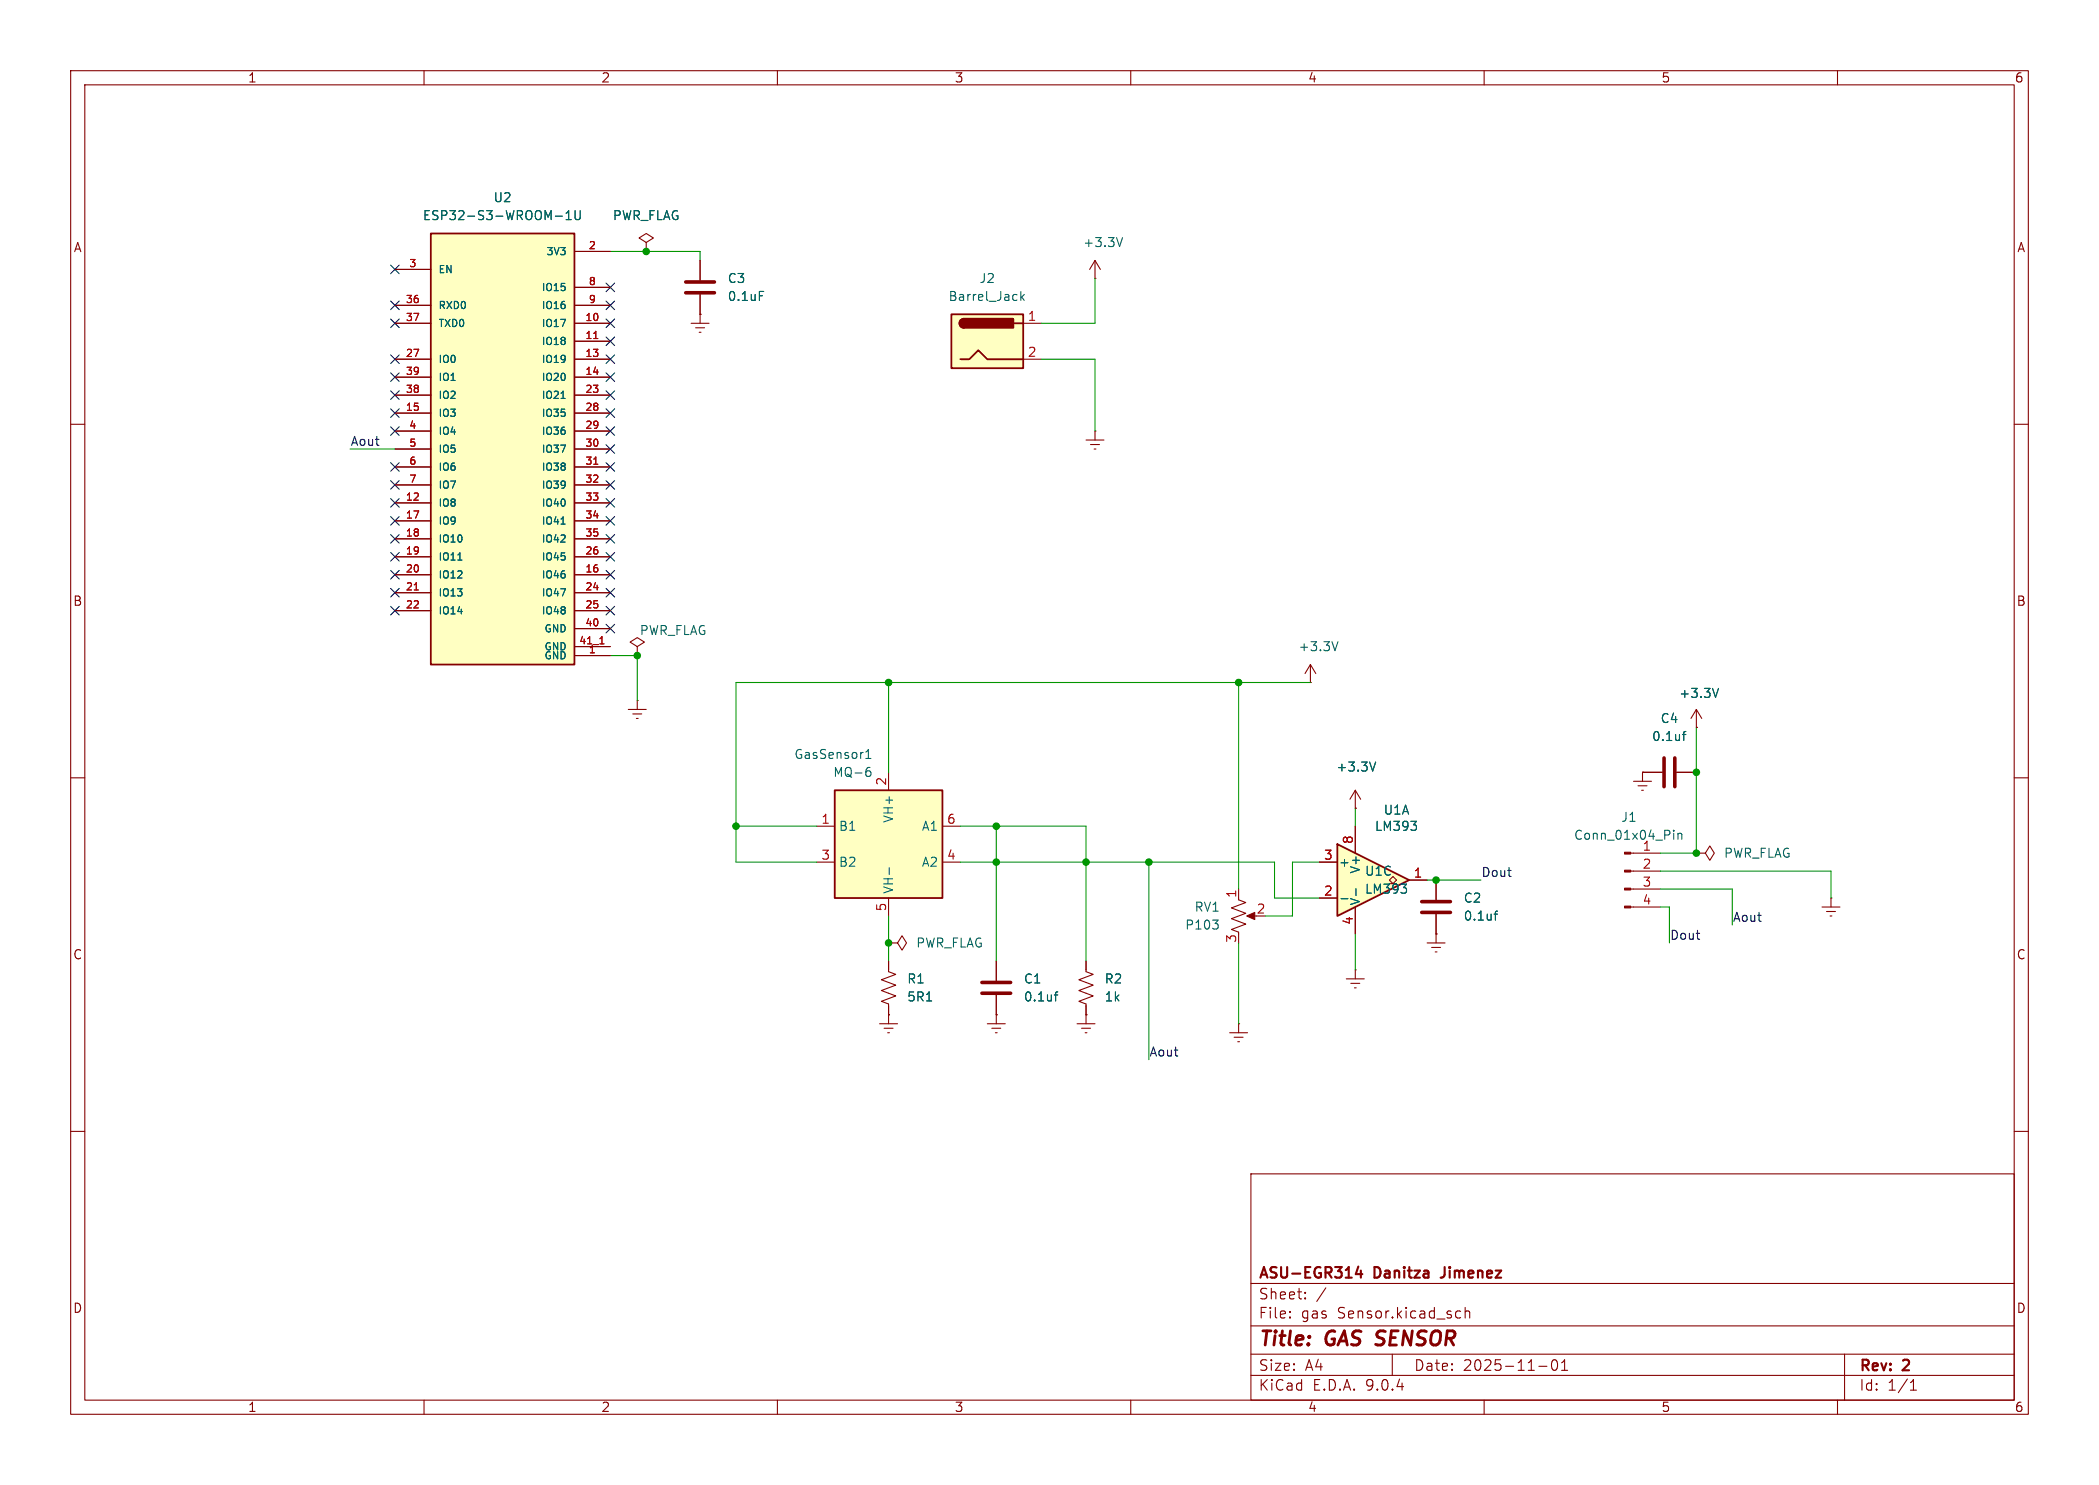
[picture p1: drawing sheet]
<svg xmlns="http://www.w3.org/2000/svg" width="297mm" height="210mm" viewBox="0 0 297 210" stroke-linecap="round" stroke-linejoin="round" font-family="sans-serif">
<g fill="none" stroke="#840000" stroke-width=".15">
<path d="M10 10h277v190h-277zM12 12h273v186h-273zM60 10v2M110 10v2M160 10v2M210 10v2M260 10v2M10 60h2M285 60h2M10 110h2M231.1 110.5h2.6M231.8 111.1h1.2"/>
<path d="M232.3 111.8h.2M232.4 109.2h.1M232.4 109.2h2.8M232.4 109.2v1.3M237.2 109.2h2.8M240 102.9h.1M240 100.3l-.7 1.3M240 100.3l.8 1.3M240 100.3v2.6M285 110h2M190.5 138.4h2.5M191.1 139.1h1.3"/>
<path d="M191.6 139.7h.3M191.8 137.2h.1M191.8 137.2v1.2M240 120.7h1.3l.6-1.1 .7 1.1-.7 1-.6-1M240 120.7h.1M10 160h2M177 166h108v32h-108zM285 160h2M60 198v2M110 198v2M160 198v2M177 194.5h108"/>
<path d="M177 191.5h108M177 187.5h108M177 181.5h108M182.5 186.3h.1l-.1 .1M182.5 186.3v.1M182.5 185.5v.1M182.5 185.5h.1l-.1 .1M184.7 183.6v.1M184.7 183.6h-.1l.1 .1M184.7 182.8v.1M184.7 182.8h-.1l.1 .1M187.6 182.1l-1.3 2"/>
<path d="M197 191.5v3M206.2 185.4l.5 .1M206.7 186.3l-.5 .1M207.3 185.5a.37 .37 0 0 1 .7 .1v.8M207.3 184.9v1.5M210 198v2M217.7 193.2h1.2M219.7 192.4a.36 .36 0 0 1 .3-.1 .36 .36 0 0 1 .3 .3 .77 .77 0 0 1-.4 1.2 .91 .91 0 0 1-.2-1.4zM221 193.8h.8M221 192.7l.4-.4v1.5M260 198v2M261 191.5v6.5"/>
<path d="M270.3 196.6h.9M270.3 195.5l.4-.4v1.5"/>
</g>
<path d="M192.2 179.1l-.4 1.1h1M192.6 179.7v1M203.8 180.7h.2" fill="none" stroke="#840000" stroke-width=".3"/>
<path d="M243.2 97.4l-.5 1.2M238.1 103.9h.4M238.5 103.4l-.2 .1-.1 .1v1.1" fill="none" stroke="#006464" stroke-width=".15"/>
<path d="M235.5 107.2v4.1M237 107.2v4.1" fill="none" stroke="#840000" stroke-width=".51"/>
<path d="M118.1 111.8h15.2v15.2h-15.2z" fill="#ffffc2"/>
<path d="M118.1 111.8h15.2v15.2h-15.2z" fill="none" stroke="#840000" stroke-width=".25"/>
<g fill="none" stroke="#840000" stroke-width=".15">
<path d="M153.7 62.2h2.5M154.3 62.9h1.3M154.8 63.5h.3M154.9 61h.1M154.9 61v1.2M90.2 91.4l1-.6-1-.6-1 .6 1 .6v1.3M90.2 92.7h.1M90.2 99.1h.1M90.2 99.1v1.2M185.4 96.5h.1M185.4 94l-.7 1.3M185.4 94l.8 1.3"/>
<path d="M185.4 94v2.5M88.9 100.3h2.5M89.5 101h1.3M90 101.6h.3M115.6 116.8h2.5M125.7 109.2v2.6M133.3 116.8h2.6M115.6 121.9h2.5M125.7 127v2.5M133.3 121.9h2.6M153.7 135.9v1.5l1 .4-2 .8 2 .7-2 .8 2 .7-2 .8 1 .4v2.8M201.9 133.4h2.6"/>
<path d="M202.6 134h1.2M203.1 134.6h.2M203.2 132.1h.1M203.2 124.5v2.8M203.2 129.3v4.1M230.7 128.3h4.2M230.7 120.7h4.2M230.7 123.2h4.2M230.7 125.7h4.2M257.8 128.3h2.5M258.4 128.9h1.3M259 129.5h.2"/>
<path d="M259.1 127h.1M259.1 127v1.3M152.4 144.8h2.5M153 145.4h1.3M153.5 146.1h.3M153.7 143.5h.1"/>
</g>
<path d="M189.3 90.7l-.4 1.3M122.5 107.3h.7M122.5 106.4l.4-.4v1.3M122.7 109h.3l.2 .3v.4l-.5 .1M123.1 108.5l-.4 .1M236.8 117.4v.1M236.8 117.8v.9M237.4 117.8v.9M237.4 118l.2-.2 .3 .1 .1 .8M125.8 122.7v1M211.4 129.3h.5M211.9 128.8l-.2 .1-.1 .1v1.1" fill="none" stroke="#006464" stroke-width=".15"/>
<g fill="#840000" stroke="#840000" stroke-width=".15">
<path d="M229.9 120.5h.8v.3h-.8z"/>
<path d="M229.9 123.1h.8v.2h-.8z"/>
<path d="M229.9 125.6h.8v.3h-.8z"/>
<path d="M229.9 128.1h.8v.3h-.8z"/>
</g>
<path d="M201.2 127.5h4M201.2 129h4" fill="none" stroke="#840000" stroke-width=".51"/>
<path d="M189.2 119.4l10.2 5.1-10.2 5z" fill="#ffffc2"/>
<path d="M189.2 119.4l10.2 5.1-10.2 5z" fill="none" stroke="#840000" stroke-width=".25"/>
<g fill="none" stroke="#840000" stroke-width=".15">
<path d="M91.4 34.3l1.1-.6-1.1-.7-1 .7 1 .6v1.3M91.4 35.6h.1M99.1 36.8v2.8M97.8 45.7h2.5M98.4 46.4h1.3M98.9 47h.3M99.1 44.5h.1M99.1 41.7v4M191.8 116.8v3.9M125.7 135.9v1.5l1 .4-2 .8 2 .7-2 .8 2 .7-2 .8 1 .4v2.8M125.7 133.4h1.3l.6-1.1 .7 1.1-.7 1-.6-1M125.7 133.4h.1"/>
<path d="M175.3 127.3l1 .3-2.1 .8 2.1 .8-2.1 .7 2.1 .8-2.1 .7 1.1 .4v.3M175.3 125.7v1.3M176.8 129.5h1M186.7 121.9h2.5M186.7 127h2.5M191.8 128.3v3.8M196.6 125h.5l-.5-.5 .5-.5 .5 .5-.5 .5h.5M199.4 124.5h2.5M124.5 144.8h2.5M125.1 145.4h1.3M125.6 146.1h.3M125.7 143.5h.1"/>
<path d="M174 146.1h2.5M174.6 146.7h1.3M175.1 147.3h.3M175.3 144.8h.1M175.3 144.8v1.3"/>
</g>
<path d="M107.5 41.2h.6M199.6 116.1h.8l-.4 .5M200.4 116.8v.5M171.6 130.1h.8l-.5 .5M172.2 130.7l.2 .1v.3l-.2 .2M189.8 127.1h.9M191.9 125.7v1M198.2 125h.8l-.4 .5M199 125.6v.6M131.1 141.5h.7" fill="none" stroke="#006464" stroke-width=".15"/>
<path d="M176.4 129.5l1.1-.5v1z" fill="#840000" stroke="#840000" stroke-width=".15"/>
<path d="M97 39.9h4.1M97 41.4h4.1" fill="none" stroke="#840000" stroke-width=".51"/>
<path d="M61 33h20.3v61h-20.3z" fill="#ffffc2"/>
<path d="M61 33h20.3v61h-20.3z" fill="none" stroke="#840000" stroke-width=".25"/>
<g fill="none" stroke="#840000" stroke-width=".15">
<path d="M55.9 38.1h5.1M81.3 35.6h5.1M55.9 43.2h5.1M55.9 45.7h5.1M55.9 50.8h5.1M55.9 53.3h5.1M55.9 55.9h5.1M55.9 58.4h5.1M81.3 43.2h5.1M81.3 45.7h5.1M81.3 50.8h5.1M81.3 53.3h5.1"/>
<path d="M81.3 55.9h5.1M81.3 58.4h5.1M81.3 40.6h5.1M81.3 48.3h5.1M55.9 61h5.1M55.9 63.5h5.1M55.9 66h5.1M55.9 68.6h5.1M55.9 71.1h5.1M55.9 73.7h5.1M55.9 76.2h5.1M55.9 78.7h5.1"/>
<path d="M81.3 61h5.1M81.3 63.5h5.1M81.3 66h5.1M81.3 68.6h5.1M81.3 71.1h5.1M81.3 73.7h5.1M81.3 76.2h5.1M81.3 78.7h5.1M55.9 81.3h5.1M55.9 83.8h5.1M55.9 86.4h5.1M81.3 81.3h5.1"/>
<path d="M81.3 83.8h5.1M81.3 86.4h5.1M81.3 92.7h5.1M81.3 88.9h5.1M81.3 91.4h5.1"/>
</g>
<path d="M78.6 30.6h1M80.1 31.1h.7M80.1 30.2l.4-.4v1.3M81.4 29.8v1l.2 .3 .4-.1 .1-.2v-1M79.4 56.3h.6M64.8 79.2h.6M79.4 74.1h.6" fill="none" stroke="#006464" stroke-width=".15"/>
<path d="M84 47.9h.6M84 65.7h.6M58.6 83.4h.6M84.9 91.1h.6" fill="none" stroke="#a90000" stroke-width=".15"/>
<path d="M134.6 44.5h10.2v7.6h-10.2z" fill="#ffffc2"/>
<path d="M134.6 44.5h10.2v7.6h-10.2zM135.9 50.8h1.3l1.2-1.3 1.3 1.3h5.1M136.4 45.1a.64 .64 0 0 0-.6 .6 .64 .64 0 0 0 .6 .7M143.5 45.7h1.3" fill="none" stroke="#840000" stroke-width=".25"/>
<g fill="#840000" stroke="#840000" stroke-width=".25">
<path d="M135.9 45.3l.5-.2v1.3a.63 .63 0 0 1-.6-.4 .63 .63 0 0 1 .1-.7z"/>
<path d="M136.4 45.1h7v1.3h-7z"/>
</g>
<g fill="none" stroke="#840000" stroke-width=".15">
<path d="M55.9 38.1h5.1M81.3 35.6h5.1M91.4 35.6h.1M99.1 36.8v2.8M154.9 39.4h.1M154.9 36.8l-.7 1.3M154.9 36.8l.8 1.3M154.9 36.8v2.6M55.9 45.7h5.1M55.9 50.8h5.1M55.9 43.2h5.1M55.9 53.3h5.1"/>
<path d="M55.9 55.9h5.1M55.9 58.4h5.1M81.3 45.7h5.1M81.3 50.8h5.1M81.3 43.2h5.1M81.3 53.3h5.1M81.3 55.9h5.1M81.3 58.4h5.1M81.3 40.6h5.1M81.3 48.3h5.1M99.1 44.5h.1M99.1 41.7v2.8"/>
<path d="M144.8 45.7h2.5M144.8 50.8h2.5M55.9 61h5.1M55.9 63.5h5.1M55.9 66h5.1M55.9 68.6h5.1M55.9 71.1h5.1M55.9 73.7h5.1M55.9 76.2h5.1M55.9 78.7h5.1M81.3 61h5.1M81.3 63.5h5.1"/>
<path d="M81.3 66h5.1M81.3 68.6h5.1M81.3 71.1h5.1M81.3 73.7h5.1M81.3 76.2h5.1M81.3 78.7h5.1M55.9 81.3h5.1M55.9 83.8h5.1M55.9 86.4h5.1M81.3 81.3h5.1M81.3 83.8h5.1M81.3 86.4h5.1"/>
<path d="M81.3 92.7h5.1M81.3 88.9h5.1M81.3 91.4h5.1M191.8 114.3h.1M191.8 111.8l-.8 1.2M191.8 111.8l.7 1.2M191.8 111.8v2.5M191.8 116.8v3.9M232.4 109.2h.1M232.4 109.2h2.8M237.2 109.2h2.8M240 102.9h.1"/>
<path d="M125.7 135.9v1.3M141 135.9v2.8M153.7 135.9v1.3M186.7 121.9h2.5M186.7 127h2.5M191.8 128.3v3.8M199.4 124.5h2.5M203.2 132.1h.1M203.2 124.5v2.8M203.2 129.3v2.8M125.7 143.5h.1M125.7 142.2v1.3"/>
<path d="M139.7 144.8h2.5M140.3 145.4h1.3M140.8 146.1h.3M141 143.5h.1M141 140.7v4.1M153.7 143.5h.1M153.7 142.2v1.3"/>
</g>
<g fill="none" stroke="#006464" stroke-width=".15">
<path d="M78.6 30.6h1M80.1 31.1h.7M80.1 30.2l.4-.4v1.3M81.4 29.8v1l.2 .3 .4-.1 .1-.2v-1M158.8 33.6l-.4 1.3M79.4 56.3h.6M107.5 41.2h.6M144.4 41.2v1.3M144.6 42l.3 .5M144.9 41.6l-.5 .5M64.8 79.2h.6M79.4 74.1h.6"/>
<path d="M243.2 97.4l-.5 1.2M194.7 107.8l-.5 1.2M199.6 116.1h.8l-.4 .5M200.4 116.8v.5M238.1 103.9h.4M238.5 103.4l-.2 .1-.1 .1v1.1M189.8 127.1h.9M191.9 125.7v1M198.2 125h.8l-.4 .5M199 125.6v.6M211.4 129.3h.5M211.9 128.8l-.2 .1-.1 .1v1.1"/>
<path d="M131.1 141.5h.7M149.2 140.7h.5M149.7 140.3h-.3v.2v1"/>
</g>
<path d="M138.9 138.9h4.1M138.9 140.5h4.1" fill="none" stroke="#840000" stroke-width=".51"/>
<g fill="none" stroke="#009600" stroke-width=".15">
<path d="M86.4 35.6h12.7v1.2M154.9 39.4v6.3h-7.6M147.3 50.8h7.6v10.2M49.5 63.5h6.4M86.4 92.7h3.8v6.4M125.7 96.5v12.7M175.3 96.5v29.2M185.4 96.5h-81.3v25.4h11.5M104.1 116.8h11.5M135.9 116.8h17.8v19.1M141 116.8v19.1M191.8 114.3v2.5"/>
<path d="M240 102.9v17.8h-5.1M125.7 129.5v6.4M135.9 121.9h44.4v5.1h6.4M162.6 121.9v28M175.3 133.4v11.4M186.7 121.9h-3.8v7.6h-3.8M191.8 132.1v5.1M201.9 124.5h7.6M234.9 125.7h10.2v5.1M234.9 128.3h1.3v5.1M234.9 123.2h24.2v3.8"/>
</g>
<g fill="none" stroke="#000084" stroke-width=".15">
<path d="M55.3 37.5l1.2 1.2M56.5 37.5l-1.2 1.2M55.3 45.1l1.2 1.2M55.3 42.6l1.2 1.2M55.3 57.8l1.2 1.2M55.3 55.3l1.2 1.2M55.3 52.7l1.2 1.2M55.3 50.2l1.2 1.2M56.5 45.1l-1.2 1.2M56.5 42.6l-1.2 1.2M56.5 57.8l-1.2 1.2M56.5 55.3l-1.2 1.2"/>
<path d="M56.5 52.7l-1.2 1.2M56.5 50.2l-1.2 1.2M85.8 42.6l1.2 1.2M85.8 40l1.2 1.2M85.8 57.8l1.2 1.2M85.8 47.7l1.2 1.2M85.8 55.3l1.2 1.2M85.8 52.7l1.2 1.2M85.8 50.2l1.2 1.2M85.8 45.1l1.2 1.2M87 42.6l-1.2 1.2M87 55.3l-1.2 1.2"/>
<path d="M87 40l-1.2 1.2M87 57.8l-1.2 1.2M87 45.1l-1.2 1.2M87 47.7l-1.2 1.2M87 52.7l-1.2 1.2M87 50.2l-1.2 1.2M55.3 68l1.2 1.2M55.3 73.1l1.2 1.2M55.3 75.6l1.2 1.2M55.3 60.4l1.2 1.2M55.3 65.4l1.2 1.2M55.3 70.5l1.2 1.2"/>
<path d="M55.3 78.1l1.2 1.2M56.5 70.5l-1.2 1.2M56.5 68l-1.2 1.2M56.5 73.1l-1.2 1.2M56.5 75.6l-1.2 1.2M56.5 78.1l-1.2 1.2M56.5 60.4l-1.2 1.2M56.5 65.4l-1.2 1.2M85.8 70.5l1.2 1.2M85.8 68l1.2 1.2M85.8 60.4l1.2 1.2M85.8 65.4l1.2 1.2"/>
<path d="M85.8 62.9l1.2 1.2M85.8 78.1l1.2 1.2M85.8 73.1l1.2 1.2M85.8 75.6l1.2 1.2M87 70.5l-1.2 1.2M87 68l-1.2 1.2M87 60.4l-1.2 1.2M87 65.4l-1.2 1.2M87 62.9l-1.2 1.2M87 78.1l-1.2 1.2M87 73.1l-1.2 1.2M87 75.6l-1.2 1.2"/>
<path d="M55.3 85.8l1.2 1.2M55.3 83.2l1.2 1.2M55.3 80.7l1.2 1.2M56.5 85.8l-1.2 1.2M56.5 83.2l-1.2 1.2M56.5 80.7l-1.2 1.2M85.8 85.8l1.2 1.2M85.8 83.2l1.2 1.2M85.8 88.3l1.2 1.2M85.8 80.7l1.2 1.2M87 85.8l-1.2 1.2M87 83.2l-1.2 1.2"/>
<path d="M87 88.3l-1.2 1.2M87 80.7l-1.2 1.2"/>
</g>
<path d="M84 47.9h.6M84 65.7h.6M58.6 83.4h.6M84.9 91.1h.6" fill="none" stroke="#a90000" stroke-width=".15"/>
<g fill="#009600" stroke="#009600" stroke-width=".15">
<circle cx="104.1" cy="116.8" r=".46"/>
<circle cx="90.2" cy="92.7" r=".46"/>
<circle cx="125.7" cy="96.5" r=".46"/>
<circle cx="141" cy="116.8" r=".46"/>
<circle cx="125.7" cy="133.4" r=".46"/>
<circle cx="141" cy="121.9" r=".46"/>
<circle cx="91.4" cy="35.6" r=".46"/>
<circle cx="162.6" cy="121.9" r=".46"/>
<circle cx="203.2" cy="124.5" r=".46"/>
<circle cx="175.3" cy="96.5" r=".46"/>
<circle cx="153.7" cy="121.9" r=".46"/>
<circle cx="240" cy="109.2" r=".46"/>
<circle cx="240" cy="120.7" r=".46"/>
</g>
<g font-size="2.8" fill="#840000">
<text x="178" y="190.9">Title:</text>
<text x="187.7" y="190.9">GAS SENSOR</text>
</g>
<g font-size="2.1" fill="#840000">
<text x="178" y="184">Sheet:</text>
<text x="178" y="181.2">ASU-EGR314</text>
<text x="194.5" y="181.2">Danitza</text>
<text x="204.6" y="181.2">Jimenez</text>
<text x="178" y="186.7">File:</text>
<text x="184.1" y="186.7">gas</text>
<text x="189.3" y="186.7">Sensor.kicad_sch</text>
<text x="178" y="196.9">KiCad</text>
<text x="178" y="194.1">Size:</text>
<text x="184.7" y="194.1">A4</text>
<text x="185.7" y="196.9">E.D.A.</text>
<text x="193.3" y="196.9">9.0.4</text>
<text x="200" y="194.1">Date:</text>
<text x="207" y="194.1">2025-11-01</text>
<text x="263" y="194.3">Rev:</text>
<text x="263" y="196.9">Id:</text>
<text x="267.1" y="196.9">1/1</text>
<text x="269.4" y="194.3">2</text>
</g>
<g font-size="1.8" fill="#840000">
<text x="35" y="11.9">1</text>
<text x="85" y="11.9">2</text>
<text x="135" y="11.9">3</text>
<text x="185" y="11.9">4</text>
<text x="235" y="11.9">5</text>
<text x="285" y="11.9">6</text>
<text x="10.3" y="35.9">A</text>
<text x="285.3" y="35.9">A</text>
<text x="10.3" y="85.9">B</text>
<text x="285.3" y="85.9">B</text>
<text x="10.3" y="135.9">C</text>
<text x="285.3" y="135.9">C</text>
<text x="10.3" y="185.9">D</text>
<text x="285.3" y="185.9">D</text>
<text x="35" y="199.9">1</text>
<text x="85" y="199.9">2</text>
<text x="135" y="199.9">3</text>
<text x="185" y="199.9">4</text>
<text x="235" y="199.9">5</text>
<text x="285" y="199.9">6</text>
</g>
<g font-size="1.8" fill="#006464">
<text x="69.7" y="28.8">U2</text>
<text x="59.7" y="31.3">ESP32-S3-WROOM-1U</text>
<text x="86.6" y="31.3">PWR_FLAG</text>
<text x="153.2" y="35.2">+3.3V</text>
<text x="102.9" y="40.2">C3</text>
<text x="138.5" y="40.2">J2</text>
<text x="102.9" y="42.8">0.1uF</text>
<text x="134.1" y="42.8">Barrel_Jack</text>
<text x="90.4" y="90">PWR_FLAG</text>
<text x="183.7" y="92.3">+3.3V</text>
<text x="237.5" y="98.9">+3.3V</text>
<text x="112.3" y="107.5">GasSensor1</text>
<text x="233.7" y="105">0.1uf</text>
<text x="234.9" y="102.5">C4</text>
<text x="117.8" y="110.1">MQ-6</text>
<text x="189" y="109.3">+3.3V</text>
<text x="118.6" y="117.7">B1</text>
<text x="126.6" y="116.5" transform="rotate(-90 126.6 116.5)">VH+</text>
<text x="130.3" y="117.7">A1</text>
<text x="194.5" y="117.7">LM393</text>
<text x="195.7" y="115.4">U1A</text>
<text x="222.6" y="119">Conn_01x04_Pin</text>
<text x="229.3" y="116.4">J1</text>
<text x="118.6" y="122.8">B2</text>
<text x="130.3" y="122.8">A2</text>
<text x="189.4" y="122.8">+</text>
<text x="192.6" y="123.6" transform="rotate(-90 192.6 123.6)">V+</text>
<text x="193" y="124.1">U1C</text>
<text x="232.3" y="120.4">1</text>
<text x="243.8" y="121.5">PWR_FLAG</text>
<text x="126.6" y="126.5" transform="rotate(-90 126.6 126.5)">VH-</text>
<text x="167.6" y="131.7">P103</text>
<text x="168.9" y="129.1">RV1</text>
<text x="192.6" y="128.1" transform="rotate(-90 192.6 128.1)">V-</text>
<text x="193" y="126.6">LM393</text>
<text x="207" y="127.9">C2</text>
<text x="207" y="130.4">0.1uf</text>
<text x="129.5" y="134.2">PWR_FLAG</text>
<text x="128.3" y="139.3">R1</text>
<text x="128.3" y="141.8">5R1</text>
<text x="144.8" y="139.3">C1</text>
<text x="144.8" y="141.8">0.1uf</text>
<text x="156.2" y="139.3">R2</text>
<text x="156.2" y="141.8">1k</text>
</g>
<g font-size="1.8" fill="#a90000">
<text x="145.3" y="45.5">1</text>
<text x="145.3" y="50.5">2</text>
<text x="125.5" y="111.2" transform="rotate(-90 125.5 111.2)">2</text>
<text x="116.1" y="116.6">1</text>
<text x="133.9" y="116.6">6</text>
<text x="191.5" y="119.5" transform="rotate(-90 191.5 119.5)">8</text>
<text x="116.1" y="121.7">3</text>
<text x="133.9" y="121.7">4</text>
<text x="187.3" y="121.7">3</text>
<text x="200" y="124.2">1</text>
<text x="232.3" y="122.9">2</text>
<text x="232.3" y="125.5">3</text>
<text x="125.5" y="129" transform="rotate(-90 125.5 129)">5</text>
<text x="175" y="127.1" transform="rotate(-90 175 127.1)">1</text>
<text x="177.7" y="129.3">2</text>
<text x="187.3" y="126.7">2</text>
<text x="191.5" y="130.9" transform="rotate(-90 191.5 130.9)">4</text>
<text x="232.3" y="128">4</text>
<text x="175" y="133.4" transform="rotate(-90 175 133.4)">3</text>
</g>
<g font-size="1.8" fill="#0f0f0f">
<text x="49.5" y="63.2">Aout</text>
<text x="209.5" y="124.1">Dout</text>
<text x="245.1" y="130.5">Aout</text>
<text x="236.2" y="133">Dout</text>
<text x="162.6" y="149.5">Aout</text>
</g>
<g font-size="1.4" fill="#a90000">
<text x="83.2" y="35.3">2</text>
<text x="57.8" y="37.8">3</text>
<text x="83.2" y="40.4">8</text>
<text x="57.3" y="42.9">36</text>
<text x="57.3" y="45.5">37</text>
<text x="82.7" y="45.5">10</text>
<text x="83.2" y="42.9">9</text>
<text x="57.3" y="50.5">27</text>
<text x="57.3" y="53.1">39</text>
<text x="82.7" y="48">11</text>
<text x="82.7" y="50.5">13</text>
<text x="82.7" y="53.1">14</text>
<text x="57.3" y="55.6">38</text>
<text x="57.3" y="58.2">15</text>
<text x="82.7" y="55.6">23</text>
<text x="82.7" y="58.2">28</text>
<text x="57.8" y="60.7">4</text>
<text x="57.8" y="63.2">5</text>
<text x="57.8" y="65.8">6</text>
<text x="82.7" y="60.7">29</text>
<text x="82.7" y="63.2">30</text>
<text x="82.7" y="65.8">31</text>
<text x="57.3" y="70.9">12</text>
<text x="57.8" y="68.3">7</text>
<text x="82.7" y="68.3">32</text>
<text x="82.7" y="70.9">33</text>
<text x="57.3" y="73.4">17</text>
<text x="57.3" y="75.9">18</text>
<text x="82.7" y="73.4">34</text>
<text x="82.7" y="75.9">35</text>
<text x="57.3" y="78.5">19</text>
<text x="57.3" y="81">20</text>
<text x="57.3" y="83.6">21</text>
<text x="82.7" y="78.5">26</text>
<text x="82.7" y="81">16</text>
<text x="82.7" y="83.6">24</text>
<text x="57.3" y="86.1">22</text>
<text x="82.7" y="86.1">25</text>
<text x="82.7" y="88.6">40</text>
<text x="81.9" y="91.2">41_1</text>
<text x="83.2" y="92.5">1</text>
</g>
<g font-size="1.4" fill="#006464">
<text x="62" y="38.8">EN</text>
<text x="76.5" y="41.4">IO15</text>
<text x="77.2" y="36.3">3V3</text>
<text x="62" y="43.9">RXD0</text>
<text x="62" y="46.5">TXD0</text>
<text x="76.5" y="43.9">IO16</text>
<text x="76.5" y="46.5">IO17</text>
<text x="62" y="51.5">IO0</text>
<text x="76.5" y="49">IO18</text>
<text x="76.5" y="51.5">IO19</text>
<text x="62" y="54.1">IO1</text>
<text x="62" y="56.6">IO2</text>
<text x="62" y="59.2">IO3</text>
<text x="76.5" y="54.1">IO20</text>
<text x="76.5" y="56.6">IO21</text>
<text x="76.5" y="59.2">IO35</text>
<text x="62" y="61.7">IO4</text>
<text x="62" y="64.2">IO5</text>
<text x="76.5" y="61.7">IO36</text>
<text x="76.5" y="64.2">IO37</text>
<text x="62" y="66.8">IO6</text>
<text x="62" y="69.3">IO7</text>
<text x="62" y="71.9">IO8</text>
<text x="76.5" y="66.8">IO38</text>
<text x="76.5" y="69.3">IO39</text>
<text x="76.5" y="71.9">IO40</text>
<text x="62" y="74.4">IO9</text>
<text x="62" y="76.9">IO10</text>
<text x="76.5" y="74.4">IO41</text>
<text x="76.5" y="76.9">IO42</text>
<text x="62" y="79.5">IO11</text>
<text x="62" y="82">IO12</text>
<text x="76.5" y="79.5">IO45</text>
<text x="76.5" y="82">IO46</text>
<text x="62" y="84.6">IO13</text>
<text x="62" y="87.1">IO14</text>
<text x="76.5" y="84.6">IO47</text>
<text x="76.5" y="87.1">IO48</text>
<text x="76.9" y="89.6">GND</text>
<text x="76.9" y="93.4">GND</text>
<text x="76.9" y="92.2">GND</text>
</g>
</svg>
